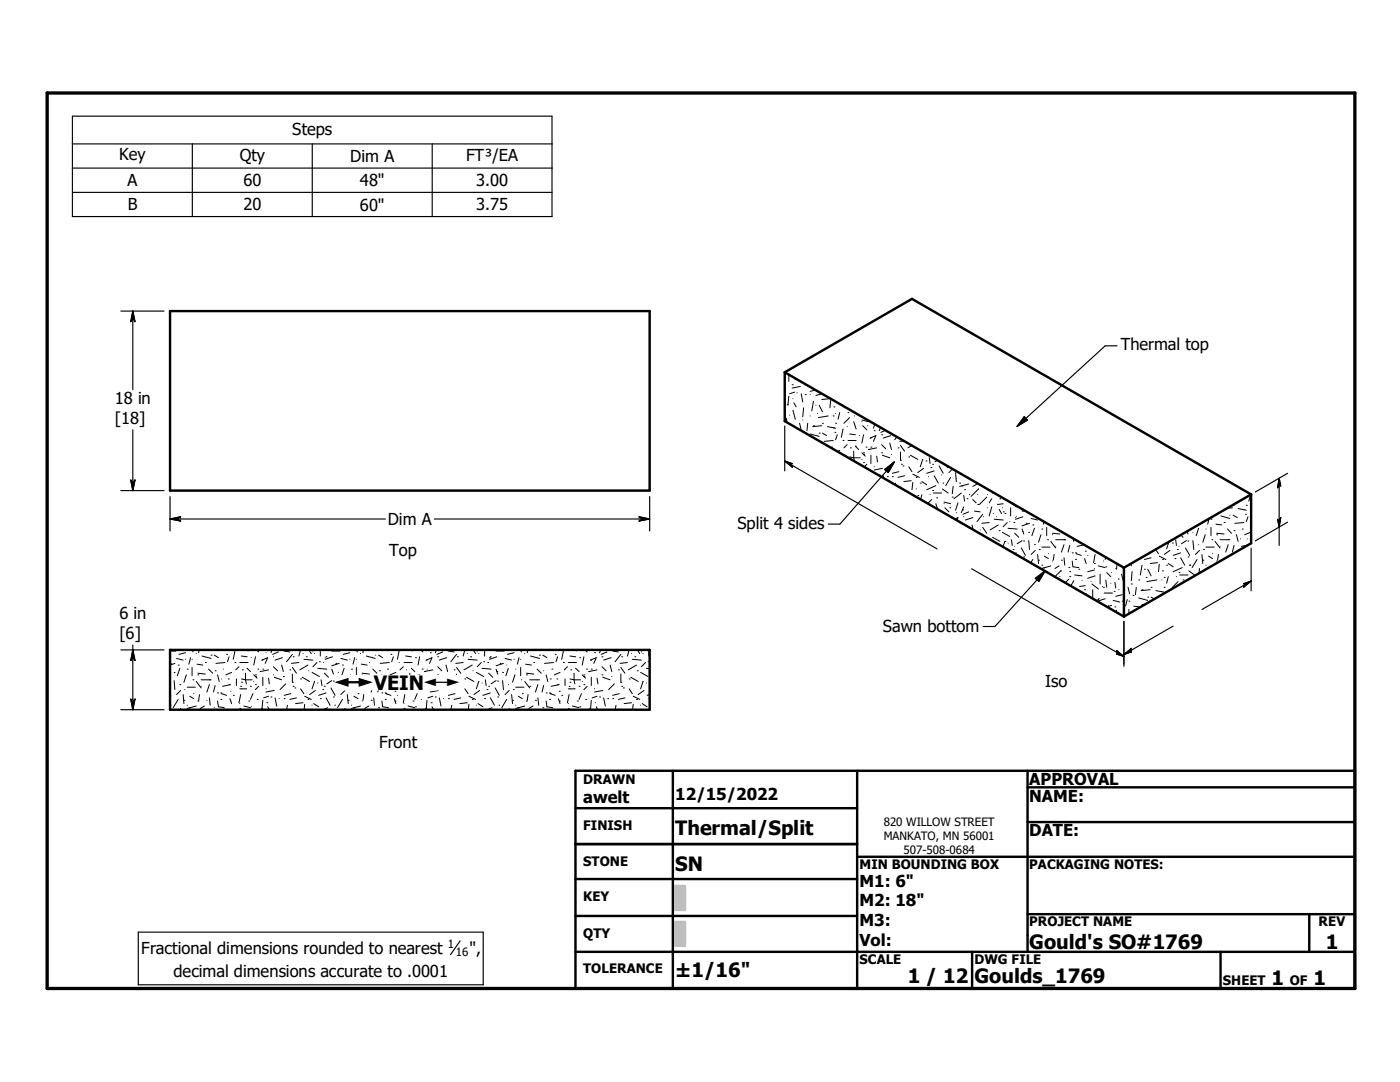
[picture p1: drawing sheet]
<svg xmlns="http://www.w3.org/2000/svg" width="279mm" height="216mm" viewBox="0 0 279 216" stroke-linecap="round" stroke-linejoin="round" font-family="sans-serif">
<g fill="none" stroke="#000" stroke-width=".48">
<path d="M33.9 62.1h95.8v35.8h-95.8zM156.6 74.3v9.7l67.7 39M156.6 74.3l67.7 39M156.6 74.3l25.4-14.7 67.7 39.1M249.7 98.7v9.7l-25.4 14.6M249.7 98.7l-25.4 14.6M224.3 113.3v9.7M33.9 129.7h95.8v11.9h-95.8zM114.8 153.8h155.6v43.4h-155.6zM134.3 153.8v43.4M171.1 153.8v43.4M205.1 157.1h65.3"/>
<path d="M205.1 153.8v36.1M114.8 175.4h56.3M114.8 161.3h56.3M114.8 168.4h56.3M171.1 171h99.3M205.1 164h65.3M114.8 182.8h56.3M114.8 189.9h155.6M194 189.9v7.3M205.1 182.4h65.3M243.6 189.9v7.3M261.3 182.4v7.5"/>
</g>
<g fill="none" stroke="#000" stroke-width=".2">
<path d="M157.4 79.1l-.1 1.8M157.4 74.7v1.4M158.1 76.8h.1M158.2 79.5v.1M158.6 78.2l-1 .4M158.7 75.5v.3M159.1 78.4h.1M159.7 77.1l-1.6 .3M159.9 78.6l.3 1.6M160.7 78.7h.1M161 76.8l-.1 .2M161.7 78.7h.1"/>
<path d="M162.8 77.8l-1.1 .3M164.1 78.6l-1.3 .3M165.5 79.6l-1.5 .1M165.8 79.9l-.2 1.5M156.9 83.5l.1 .8M157.1 80.7h.1M157.6 82.8h.1M158.2 81.9l.5 1.8M158.4 80.4l.5 .8M159.6 84.5l.3 1.3M160.2 83.8h.1M160.4 81.4l-.2 1.7"/>
<path d="M160.5 86.1h.1M161.2 84.5l-.2 1.4M161.7 83h.1M161.7 86.6l1.8 .5M162.3 84.9h.1M162.3 80l-.3 2M162.8 80.9h.1M163.2 82.5h.1M163.5 86.4h.1M163.5 80.9l.6 1.3M164 84.9l-1.8 .2M164.1 84.5h.1"/>
<path d="M164.1 86.4l.9 .5M165.1 85.1l1.7 .4M165.3 83l-2 .3M166 89.2h.1M166.3 83h.1M166.3 87.9l-1.8 .2M166.3 85.4h.1M166.4 81.2h.1M166.6 86.3h.1M166.8 84.5h.1M166.8 82.5h.1M167.1 86.8l-.3 .9"/>
<path d="M167.6 82.3l-.4 1.4M167.6 89.9l-.5 .2M168.2 87.9h.1M168.2 85.6l-.3 1.7M168.8 81.3l-.2 .1M169.1 85.1h.1M169.1 88.7l-.7 .7M169.2 82.3h.1M169.2 87.9h1.7M169.6 86.6l1.1 .2M169.6 83.3l-1.2 1.2M169.6 91.2l.8 .1"/>
<path d="M169.7 89.4h.1M169.9 82h.1M170.4 84.1l.5 1.5M170.4 90v1.3M170.4 91.3l.1 .7M170.4 91.3h1.3M170.5 83h.1M170.7 89h.1M170.7 89l.7 .7M171.5 86.9h.1M172 84.1h.1M172 83.8l1.3 .3"/>
<path d="M172 90.4l.7 .6M172 91.7h.1M172.2 84.9l.8 .9M172.3 90.4h.1M172.3 90.7h.1M172.3 92.3h.1M172.3 86.8l-.3 1.6M172.8 89.2h.1M173 92.6l-.5 .5M173.1 84.9h.1M173.3 89.7h.1M173.7 87.4h.1"/>
<path d="M173.7 87.4l1.1-.5-.5 1.2M173.8 89.2h.1M173.8 90.8v1.7M174.5 85.9h.1M174.5 93.1h.1M174.6 84.6l-.3 .9M175 91l.1 1.2M175 89.4l-1.7 .3M175.5 94.8h.1M175.7 85.4h.1M175.7 85.3l-.2 .6M175.9 86.8h.1"/>
<path d="M175.9 90.4h.1M175.9 88.7l.9 .8M176.1 90.8l1.5 .5M176.1 93.5l-1.6 .3M176.3 94.9l.1 .5M176.7 85.9l-.9 .4M177.1 95.1h.1M177.6 88.4l.3 1.3M177.8 86.9l-1.5 .5M177.9 90.7h.1M178.1 95.1h.1M178.4 92.2l-1.1 1.1"/>
<path d="M178.7 96.4v.3M179 87.2l-.4 .5M179.2 89.4h.1M179.4 94.1l-1.3 .3M179.7 91.8h.1M179.7 88.9l.8 1.1M179.7 90.2v1.6M179.9 92.6h.1M179.9 97.2l.1 .3M180.2 93h.1M180.4 88l-.8 .1M180.5 94.9l-1.3 .4"/>
<path d="M181.4 91.2h.1M181.4 93.1l.6 1M181.7 90.8l1.5 .9M181.8 95.9l-1.4 .2M182 88.9l-.8 .5M182.2 96.2l-.2 1.5M182.2 94.6l1.3 .7M182.8 95.3h.1M182.8 97.5v.1M183 89.5h.1M183.2 98.9h.1M183.7 96.4h.1"/>
<path d="M183.7 89.9l.7 .4M184 98.7l-.3 .9M184 96.1l1 .6M184.1 91.7h.1M184.1 91.7l-.4 1.4M184.3 93.5l-1.1 .8M184.8 92h.1M185.3 95.1h.1M185.5 91.3l.1 1.2M185.6 98.7h.1M185.8 93.3h.1M185.9 99.7l-.7 .8"/>
<path d="M186.1 97.9h.1M186.1 92.6h.1M186.3 98.4h1.6M186.4 94l-1.4 .4M186.4 94.9l.9 1.5M186.8 96.9l-1.8 .8M186.9 99.3h.1M187.1 91.8l-.5 .4M187.4 93l.8 1.4M187.9 94.8h.1M188.1 97.6l1.1 .8M188.2 96.4h.1"/>
<path d="M189 92.9l.1 .4M189.7 95.3l-1 1.6M190 99.2h.1M190.1 93.6l-.7 .7M190.2 97.1l-.2 1.4M190.7 94.3l.2 1.8M190.9 95.4h.1M191.5 96.4h.1M191.8 98.4l-1.4 1.1M191.9 97h.1M192.3 98.9l.2 1.1M192.5 97.7h.1"/>
<path d="M193 99.5h.1M193.3 96.6l-1.8 .5M193.5 98.7h.1M194.1 99.7l.7 .6M195 96.6l-.9 .5M195.1 98.7h.1M195.3 97.5l-1.5 1.5M196.9 99.2l-1.4 1.5M197.1 97.7h.1M197.1 98.7h.1M197.9 99.5l-.5 .8M198.1 98.4h.4"/>
<path d="M199.6 99.5h.1M249.5 98.7l-.3 1.3M186.8 100.5l.3 1.1M188.4 100.5h.1M188.4 100.2l1.3 .3M188.6 101.3l.8 .8M189.6 101.3h.1M190.5 103.6l.7-.3-.2 .5M190.9 102.3h.1M191.2 100.3l-.5 1.5M192.1 101.7h.1M192.3 101.1l-.5 1.2"/>
<path d="M192.4 103.1h-.1M193.3 102.1l-1.1 .5M194 104.8l.2 .9M194.1 103.3l-1.4 .5M194.5 102l1.1 .1M195.1 100.7h.1M195.6 105.7h.1M196.1 102.6l-1.1 1.5M196.1 105.2l.8 1.2M196.1 106.6v.2M196.3 103.1h.1M197.1 101.3h.1"/>
<path d="M197.4 104.3l-1.5 .1M197.7 107.5h.1M197.9 101.1l-.5 1.8M198.1 107.2l1.5 .8M198.2 102.5h.1M198.4 103.6l1.8 .2M198.9 103.1h.1M199.2 104.8l-1.6 .9M199.4 105.9h.1M199.4 101.7l.5 .8M200 106.2l1.5 .8M200 101.3h.1"/>
<path d="M200.2 102.1h.1M200.2 100.5l-1.1 .2M200.5 108h.1M200.5 102.5h.1M200.5 108l-.3 1.1M201 104.3l-.8 .8M201.2 108.4h.1M201.2 105.4l1.8 .2M201.5 104.1h.1M201.5 100.2l1.3 .9M201.7 101.3v1.6M201.8 107.7l.2 1.1"/>
<path d="M202.2 109.7h.1M202.4 104.3h.1M202.5 109h.1M202.5 106.4l.8 .8M202.7 103.3h.1M202.8 110.3l-.3 .1M202.8 103.1h.1M203.8 109.3l.8 1.5M204 107.9l-1 .6M204 102h.7M204 105.6l.3 1M204.1 103.1l-1.4 .5"/>
<path d="M204.2 106l-.1 .1M204.3 107.9h.1M204.3 111.1h.1M204.8 104.4h.1M205.3 106.2h.1M205.3 107.9l.2 1.8M205.5 104.4l-1.5 .5M205.8 103.5l1.3 .3M206.1 104.8h.1M206.1 111.6l-.4 .7M206.4 108.7h.1M206.4 105.4l-.5 1.5"/>
<path d="M206.6 109.8l-.8 .8M207.1 110.6l.2 1.8M207.3 111.8h.1M207.4 109.7h.1M207.7 106.7l-.4 1.5M207.9 112.8h.1M207.9 105.6h.1M207.9 109.2h1.6M208.3 113.3h.1M208.4 104.1l-.2 .5M208.4 111l.8 .5M208.9 114.1h.1"/>
<path d="M208.9 105.2v1.7M209.1 107.7h.1M209.2 110.5h.1M209.7 108l1 1.3M209.7 112.9l-1.8 .5M210 106.7h.1M210 106.4l1.5 .2M210.1 111.9l-.1 .1M210.4 110.6l-.2 1.2M210.7 107.7h2M210.7 109h.1M211.4 112.9l-.9 .5"/>
<path d="M211.5 115.1h.1M211.7 113.9h.1M211.7 113.9l-1.2 1.2M211.8 111.8h.1M212.3 107.7h.1M212.3 108.7l-.5 1.5M212.3 111.3l.2 1.5M213.3 113.3h.1M213.3 115.5l-.7 .8M213.5 115.1h.1M213.5 114.1h.1M213.5 108.8l-.3 1.4"/>
<path d="M214 110.3h.1M214 112l.1 1.1 1.2 .2M214.2 107.4l.1 .6M214.3 115.9l-.5 .8M214.5 114.7l1.4 .2M214.6 111.6h.1M214.6 110.3h.1M214.8 110.5l1 .3M215.3 113.6h.1M215.3 114.9h.1M215.8 118l.1 .2M215.9 115.9h.1"/>
<path d="M216.3 108.7h.1M216.4 108.7l-1.4 .3M216.4 117.7h.1M216.4 111.5l.4 .9M216.6 118.5h.1M216.6 110h.1M216.6 116.9l-1.1 .1M216.6 111.9v.1M217.1 110.8h.1M217.7 116h.1M217.9 116.5l1.3 1M218.1 117.7v1.6"/>
<path d="M218.4 112.4h.1M218.4 113.7l-1.3 .4M218.4 113.4h.1M218.6 114.9l-1.5 .5M218.6 110.6l-.4 1.7M219.1 119.6h.1M219.2 119.5h.1M219.2 112.9l1.3 .4M219.5 114.6v1.9M220 117h.1M220.2 117.2h.1M220.2 111.9v.1"/>
<path d="M220.4 118.3h1.6M220.5 119.5l-1.4 .5M220.7 113.1h.1M220.7 115.7l.2 1.5M220.7 111.2l-.2 .4M220.9 114.2l.8 .9M221.7 116.4h.1M221.8 114.2h.1M222.2 119.8l1.3 .3M222.3 118h.1M222.5 116.2l.2 1.1M222.7 113.4h.1"/>
<path d="M222.9 112.5l-.1 1.1M223.2 115.5h.1M223.3 117.7h.1M223.8 114.6l.5 1.8M224 120h.1M224 113.1l.5 .8M224 118.7l-1.3 .3M225 119.6l-.4 1.3M225.1 117.2l.3 1.3M225.3 120h.1M225.7 112.5l.1 .4M225.8 116.5h.1"/>
<path d="M225.9 114.1l-.1 1.8M226.1 118.8h.1M226.8 117.2l-.2 1.5M227.3 115.7h.1M227.3 119.3l1.8 .5M227.9 117.7h.1M227.9 112.8l-.3 1.9M228.4 113.6h.1M228.7 115.2h.1M229.1 119.1h.1M229.1 113.6l.6 1.3M229.5 117.7l-1.8 .2"/>
<path d="M229.7 117.2h.1M229.7 119.1l.7 .4M229.7 111.3l-1.3 .3M230.6 109.6l.6 .9M230.7 117.9l1.6 .3M230.9 115.7l-2 .3M231 112.3l-1.5 .1M231.3 112.6l-.1 1.5M231.3 111l1.4 .6M231.8 115.7h.1M231.9 118.1h.1M232 113.9h.1"/>
<path d="M232 111.6h.1M232.3 115.2h.1M232.3 117.2h.1M232.8 112.8h.1M233.2 115.1l-.4 1.3M233.2 112.4l.9 .7M233.3 108.1l-.5 1.4M233.5 109.8l-1.2 .8M234 108.4h.1M234.5 111.5h.1M234.6 107.7l.2 1.1M234.8 115.1h.1"/>
<path d="M235 109.7h.1M235.1 116l-1.1 1.2M235.3 114.2h.1M235.3 109h.1M235.4 114.7h1.7M235.6 110.3l-1.5 .5M235.6 111.3l.8 1.5M235.6 106.8l.5 .4M236 113.3l-1.9 .8M236.1 115.7h.1M236.6 109.3l.8 1.5M236.8 107.9l-1 .6"/>
<path d="M236.9 106v.1M236.9 106l.2 .6M237.1 107.9h.1M237.1 111.1h.1M237.3 113.9l1.1 .8M237.4 112.8h.1M238.1 107.9l.1 1.8M238.1 106.2h.1M238.9 111.6l-1 1.7M239.2 108.7h.1M239.2 105.4l-.5 1.5M239.4 113.4l-.1 1"/>
<path d="M239.4 109.8l-.8 .8M239.9 110.6l.1 1.8M240 111.8h.1M240.2 109.7h.1M240.5 106.7l-.5 1.5M240.7 112.8h.1M240.7 109.2h1.6M240.7 105.6h.1M241.1 113.3h.1M241.2 111l.8 .5M241.2 113.3l-.5 .1M241.3 103.5l-.3 1.1"/>
<path d="M241.7 103.6h.1M241.7 105.2v1.7M241.9 107.7h.1M242 110.5h.1M242.5 108l1 1.3M242.7 104.6l1.1 .2M242.8 106.7h.1M242.8 111.9v.1M242.8 106.4l1.5 .2M243.2 110.6l-.2 1.2M243.5 109h.1M243.5 107.7h1.9"/>
<path d="M243.6 102.9l1.8 .6M244.3 104.3h.1M245 105.6l.8 .8M245.1 108.7l-.5 1.5M245.4 102.8h.1M246 101.3l-1.1 .1M246.1 100.8h.1M246.1 102.8l.8 .5M246.3 105.9h.1M246.3 108.8l-.3 1.4M246.8 106.7l.3 1.3M247.1 101.5l1.6 .3"/>
<path d="M247.6 107.5h.1M247.9 105.6h.1M248.2 104.3l-1.8 .1M248.3 101.7h.1M248.6 102.6h.1M248.7 100.8h.1M248.9 107.5h.1M249.1 108.7h.1M249.1 103.1l-.4 1M249.1 108.7l-1.3 .3M249.5 106.2l-1.1 .5M33.9 138.5l.2 .2"/>
<path d="M33.9 129.9h1.2M34.2 132.4h.1M34.7 134.2h.1M34.7 135.8l.2 1.8M34.9 132.4l-1 .3M35.2 131.4l1.4 .3M35.6 132.7h.1M35.6 139.6l-1 1.6M35.9 136.6h.1M35.9 133.4l-.5 1.4M36 137.8l-.8 .8M36.6 138.6l.1 1.8"/>
<path d="M36.7 139.7h.1M36.9 137.6h.1M37 131.5v.1M37 130.2l-1.3 .4M37.2 134.7l-.5 1.4M37.4 133.5h.1M37.4 137.1h1.6M37.9 138.9l.8 .5M38 131.2l-.3 1.3M38.3 133.2v1.6M38.4 131.5l-.1 .1M38.4 129.7l.1 .4"/>
<path d="M38.5 135.6h.1M38.7 138.4h.1M39.2 136l.9 1.3M39.2 130.4h.1M39.3 132.5l1.2 .2M39.5 139.9h.1M39.5 134.7h.1M39.5 134.3l1.5 .2M39.7 129.7v.5M39.8 138.6l-.1 1.1M40.1 136.9h.1M40.1 135.6h2"/>
<path d="M40.3 130.9l1.8 .5M41 132.2h.1M41.3 139.7h.1M41.6 133.5l.9 .8M41.8 135.6h.1M41.8 136.6l-.5 1.5M41.8 139.3l.1 1.4M42.1 130.7h.1M42.8 130.7l.8 .5M42.9 133.8h.1M42.9 136.8l-.3 1.3M43.4 138.3h.1"/>
<path d="M43.4 134.7l.4 1.3M43.4 139.9l.2 1.1 1.1 .2M44.1 139.6h.1M44.1 138.3h.1M44.2 135.5h.1M44.2 138.4h.1M44.2 138.4l1 .3M44.6 133.5h.1M44.9 132.2l-1.8 .2M45 129.7l.4 .1M45.2 130.6h.1M45.6 135.5h.1"/>
<path d="M45.7 136.6h.1M45.7 131.1l-.3 .9M45.9 139.4l.3 1M46 136.6l-1.6 .3M46 139.9h.1M46 137.9h.1M46.2 134.2l-1.1 .5M46.6 138.7h.1M46.9 132.2h.1M46.9 129.9l-.3 1.7M47.2 135.5v1.3M47.7 133l-.7 .7"/>
<path d="M47.8 132.2h1.7M48 136.9h.1M48 138.6l-.3 1.6M48.2 136.1h.1M48.2 130.9l1.1 .2M48.2 137.4v.1M48.2 135.5l.8 .1M48.4 133.7h.1M49 135.6h1.3M49 134.3v1.3M49 135.6l.2 .9M49.2 137.4l-1.4 .1"/>
<path d="M49.3 133.3v.1M49.3 133.4l.7 .6M49.4 129.7l.1 .2M49.7 139.9h.1M50 136.9h.1M50.1 131.2h.1M50.5 138.4l-.5 1.2M50.6 136h.1M50.6 134.7l.7 .6M51 134.7h.1M51 135h.1M51 136.6h.1"/>
<path d="M51 131.1l-.4 1.6M51.2 129.7l.4 .4M51.3 139.6h.1M51.5 133.5h.1M51.6 136.9l-.6 .7M52.3 131.7h.1M52.3 131.7l1.1-.5-.5 1.2M52.5 133.5h.1M52.5 139.7l-.2 1.8M52.5 135.1v1.7M53 129.7l-.1 .1M53.1 130.2h.1"/>
<path d="M53.1 137.4v.1M53.6 133.7l-1.6 .3M53.6 135.3l.1 1.2M53.6 138.9l-1 .4M54.1 139.1h.1M54.3 129.7l-.2 .5M54.6 134.7h.1M54.6 131.1h.1M54.6 133l.8 .8M54.7 135.1l1.5 .5M54.7 137.8l-1.6 .3M54.9 139.3l.3 1.6"/>
<path d="M55.6 130.1l-1.2 .5M55.7 139.4h.1M56.2 132.7l.3 1.3M56.4 131.2l-1.5 .5M56.5 135h.1M56.7 139.4h.1M56.7 129.9l1.1 .2M57 136.5l-1.1 1.1M57.8 133.7h.1M58 138.4l-1.3 .3M58.4 136.1h.1M58.4 130.6l-1.2 1.4"/>
<path d="M58.4 133.2l.8 1.1M58.4 134.5v1.6M58.5 131.1h.1M58.5 136.9h.1M58.8 137.3h.1M59.2 139.3l-1.4 .3M59.7 132.2l-1.5 .2M60 135.5h.1M60 129.7l-.3 1.2M60 137.5l.6 .9M60.3 135.1l1.5 .9M60.5 130.4h.1"/>
<path d="M60.6 131.6l1.8 .1M60.8 138.9l1.3 .7M61.1 131.1h.1M61.5 139.6h.1M61.5 132.7l-1.7 1M61.6 133.8h.1M61.7 129.7l.4 .7M62.3 134.2l1.4 .8M62.4 130.1h.1M62.8 130.4h.1M62.8 136h.1M62.8 136l-.5 1.5"/>
<path d="M62.9 137.8l-1.1 .8M63.3 132.2l-.9 .8M63.4 133.4l1.8 .1M63.4 136.3h.1M63.7 132h.1M63.9 139.4h.1M63.9 129.7v1.2M64.1 135.6l.2 1.2M64.4 137.6h.1M64.6 132.2h.1M64.7 136.9h.1M64.7 134.3l.9 .8"/>
<path d="M64.9 131.2h.1M65.1 131.1h.1M65.1 138.3l-1.5 .4M65.1 139.3l.8 1.4M66 137.3l.9 1.4M66.2 135.8l-1 .7M66.2 129.9h1.6M66.2 133.5l.3 1M66.4 134h.1M66.4 131.1l-1.5 .5M66.5 135.9h.1M66.5 139.1h.1"/>
<path d="M67 132.4h.1M67.5 135.8l.2 1.8M67.5 134.2h.1M67.7 132.4l-1.5 .5M68 131.4l1.3 .3M68.3 132.7h.1M68.3 139.6l-.9 1.6M68.7 136.6h.1M68.7 133.4l-.5 1.4M68.8 137.8l-.8 .8M69.3 138.6l.2 1.8M69.5 139.7h.1"/>
<path d="M69.6 137.6h.1M69.8 131.5v.1M69.8 130.2l-1.3 .4M70 134.7l-.5 1.4M70.2 133.5h.1M70.2 137.1h1.6M70.6 138.9l.9 .5M70.8 131.2l-.3 1.3M71.1 131.5v.1M71.1 133.2v1.6M71.2 129.7l.1 .4M71.3 135.6h.1"/>
<path d="M71.5 138.4h.1M71.9 136l1 1.3M72 130.4h-.1M72.1 132.5l1.2 .2M72.3 139.9h.1M72.3 134.7h.1M72.3 134.3l1.4 .2M72.5 129.7l-.1 .5M72.6 138.6l-.2 1.1M72.9 136.9h.1M72.9 135.6h2M73.1 130.9l1.8 .5"/>
<path d="M73.7 132.2h.1M74.1 139.7h.1M74.4 133.5l.8 .8M74.6 135.6h.1M74.6 136.6l-.5 1.5M74.6 139.3l.1 1.4M74.9 130.7h.1M75.5 130.7l.9 .5M75.7 133.8h.1M75.7 136.8l-.3 1.3M76.2 138.3h.1M76.2 134.7l.3 1.3"/>
<path d="M76.2 139.9l.2 1.1 1.1 .2M76.9 139.6h.1M76.9 138.3h.1M77 135.5h.1M77 138.4h.1M77 138.4l1 .3M77.4 133.5h.1M77.7 132.2l-1.8 .2M77.8 129.7l.4 .1M78 130.6h.1M78.3 135.5h.1M78.5 136.6h.1"/>
<path d="M78.5 131.1l-.3 .9M78.7 139.4l.3 1M78.8 139.9h.1M78.8 137.9h.1M78.8 136.6l-1.6 .3M79 134.2l-1.2 .5M79.3 138.7h.1M79.6 132.2h.1M79.6 129.9l-.3 1.7M80 135.5v1.3M80.5 133l-.7 .7M80.6 132.2h1.7"/>
<path d="M80.8 136.9h.1M80.8 138.6l-.3 1.6M81 136.1h.1M81 130.9l1.1 .2M81 137.4v.1M81 135.5l.8 .1M81.1 133.7h.1M81.8 135.6h1.3M81.8 134.3v1.3M81.8 135.6l.2 .9M82 137.4l-1.4 .1M82.1 133.3v.1"/>
<path d="M82.1 133.4l.7 .6M82.2 129.7l.1 .2M82.4 139.9h.1M82.8 136.9h.1M82.9 131.2h.1M83.3 138.4l-.5 1.2M83.4 136h.1M83.4 134.7l.7 .6M83.7 136.6h.1M83.7 131.1l-.3 1.6M83.7 134.7h.1M83.7 135h.1"/>
<path d="M84 129.7l.4 .4M84.1 139.6h.1M84.2 133.5h.1M84.4 136.9l-.7 .7M84.7 134h.1M85.1 131.7h.1M85.1 131.7l1.1-.5-.5 1.2M85.2 133.5h.1M85.2 139.7l-.1 1.8M85.2 135.1v1.7M85.7 129.7v.1M85.9 130.2h.1"/>
<path d="M85.9 137.4v.1M86.4 135.3l.1 1.2M86.4 138.9l-1 .4M86.4 133.7l-1.7 .3M86.9 139.1h.1M87.1 129.7l-.2 .5M87.4 131.1h.1M87.4 134.7h.1M87.4 133l.8 .8M87.5 135.1l1.5 .5M87.5 137.8l-1.6 .3M87.7 139.3l.3 1.6"/>
<path d="M88.3 130.1l-1.1 .5M88.5 139.4h.1M89 132.7l.3 1.3M89.2 131.2l-1.5 .5M89.3 135h.1M89.5 139.4h.1M89.5 129.9l1.1 .2M89.8 136.5l-1.1 1.1M90.6 133.7h.1M90.8 138.4l-1.3 .3M91.1 130.6l-1.1 1.4M91.1 133.2l.9 1.1"/>
<path d="M91.1 134.5v1.6M91.3 131.1h.1M91.3 136.9h.1M91.6 137.3h.1M92 139.3l-1.4 .3M92.4 132.2l-1.4 .2M92.8 135.5h.1M92.8 129.7l-.4 1.2M92.8 137.5l.6 .9M93.1 135.1l1.5 .9M93.3 130.4h.1M93.4 131.6l1.8 .1"/>
<path d="M93.6 138.9l1.3 .7M93.9 131.1h.1M94.2 139.6h.1M94.2 132.7l-1.6 1M94.4 133.8h.1M94.4 129.7l.5 .7M95.1 134.2l1.4 .8M95.2 130.1h.1M95.5 136l-.4 1.5M95.6 136h-.1M95.6 130.4h-.1M95.7 137.8l-1.1 .8"/>
<path d="M96 132.2l-.8 .8M96.2 136.3h.1M96.2 133.4l1.8 .1M96.5 132h.1M96.7 139.4h.1M96.7 129.7v1.2M96.9 135.6l.1 1.2M97.2 137.6h.1M97.3 132.2h.1M97.5 136.9h.1M97.5 134.3l.8 .8M97.7 131.2h.1"/>
<path d="M97.9 131.1h.1M97.9 138.3l-1.5 .4M97.9 139.3l.8 1.4M98.8 137.3l.8 1.4M99 135.8l-1 .7M99 129.9h1.6M99 133.5l.3 1M99.2 134h.1M99.2 131.1l-1.5 .5M99.3 135.9h.1M99.3 139.1h.1M99.8 132.4h.1"/>
<path d="M100.3 134.2h.1M100.3 135.8l.2 1.8M100.5 132.4l-1.5 .5M100.8 131.4l1.3 .3M101.1 139.6l-1 1.6M101.1 132.7h.1M101.4 136.6h.1M101.4 133.4l-.4 1.4M101.6 137.8l-.8 .8M102.1 138.6l.2 1.8M102.3 139.7h.1M102.4 137.6h.1"/>
<path d="M102.6 130.2l-1.3 .4M102.6 131.5v.1M102.8 134.7l-.5 1.4M102.9 137.1h1.7M102.9 133.5h.1M103.4 138.9l.8 .5M103.6 131.2l-.4 1.3M103.9 131.5v.1M103.9 133.2v1.6M104 129.7l.1 .4M104.1 135.6h.1M104.2 138.4h.1"/>
<path d="M104.7 136l1 1.3M104.7 130.4h.1M104.9 132.5l1.1 .2M105.1 139.9h.1M105.1 134.7h.1M105.1 134.3l1.4 .2M105.3 129.7l-.1 .5M105.4 138.6l-.2 1.1M105.7 136.9h.1M105.7 135.6h2M105.9 130.9l1.8 .5M106.5 132.2h.1"/>
<path d="M106.9 139.7h.1M107.2 133.5l.8 .8M107.3 136.6l-.4 1.5M107.3 139.3l.2 1.4M107.7 130.7h.1M108.3 130.7l.9 .5M108.5 136.8l-.3 1.3M108.5 133.8h.1M109 138.3h.1M109 134.7l.3 1.3M109 139.9l.2 1.1 1.1 .2M109.7 139.6h.1"/>
<path d="M109.7 138.3h.1M109.8 135.5h.1M109.8 138.4h.1M109.8 138.4l1 .3M110.1 133.5h.1M110.5 132.2l-1.8 .2M110.5 129.7l.5 .1M110.8 130.6h.1M111.1 135.5h.1M111.3 136.6h.1M111.3 131.1l-.3 .9M111.4 139.4l.4 1"/>
<path d="M111.6 139.9h.1M111.6 137.9h.1M111.6 136.6l-1.6 .3M111.8 134.2l-1.2 .5M112.1 138.7h.1M112.4 132.2h.1M112.4 129.9l-.3 1.7M112.8 135.5v1.3M113.2 133l-.6 .7M113.4 132.2h1.7M113.6 136.9h.1M113.6 138.6l-.4 1.6"/>
<path d="M113.8 136.1h.1M113.8 130.9l1.1 .2M113.8 137.4v.1M113.8 135.5l.8 .1M113.9 133.7h.1M114.6 135.6h1.3M114.6 134.3v1.3M114.6 135.6l.1 .9M114.7 137.4l-1.3 .1M114.9 133.3v.1M114.9 133.4l.7 .6M115 129.7l.1 .2"/>
<path d="M115.2 139.9h.1M115.6 136.9h.1M115.7 131.2h.1M116 138.4l-.4 1.2M116.2 134.7l.7 .6M116.2 136h.1M116.5 134.7h.1M116.5 135h.1M116.5 136.6h.1M116.5 131.1l-.3 1.6M116.8 129.7l.4 .4M116.9 139.6h.1"/>
<path d="M117 133.5h.1M117.2 136.9l-.7 .7M117.5 134h.1M117.9 131.7h.1M117.9 131.7l1.1-.5-.5 1.2M118 133.5h.1M118 139.7l-.1 1.8M118 135.1v1.7M118.5 129.7v.1M118.7 130.2h.1M118.7 137.4v.1M119.1 135.3l.2 1.2"/>
<path d="M119.1 138.9l-.9 .4M119.1 133.7l-1.6 .3M119.7 139.1h.1M119.9 129.7l-.2 .5M120.1 131.1h.1M120.1 134.7h.1M120.1 133l.9 .8M120.3 135.1l1.5 .5M120.3 137.8l-1.6 .3M120.5 139.3l.3 1.6M121.1 130.1l-1.1 .5M121.3 139.4h.1"/>
<path d="M121.8 132.7l.3 1.3M121.9 131.2l-1.4 .5M122.1 135h.1M122.3 139.4h.1M122.3 129.9l1.1 .2M122.6 136.5l-1.1 1.1M123.4 133.7h.1M123.6 138.4l-1.3 .3M123.9 136.1h.1M123.9 130.6l-1.1 1.4M123.9 133.2l.8 1.1M123.9 134.5v1.6"/>
<path d="M124.1 131.1h.1M124.1 136.9h.1M124.4 137.3h.1M124.7 139.3l-1.3 .3M125.2 132.2l-1.4 .2M125.6 135.5h.1M125.6 129.7l-.4 1.2M125.6 137.5l.6 .9M125.9 135.1l1.5 .9M126 130.4h.1M126.2 131.6l1.8 .1M126.4 138.9l1.3 .7"/>
<path d="M126.7 131.1h.1M127 139.6h.1M127 132.7l-1.6 1M127.2 133.8h.1M127.2 129.7l.5 .7M127.8 134.2l1.5 .8M128 130.1h.1M128.3 130.4h.1M128.3 136h.1M128.3 136l-.5 1.5M128.5 137.8l-1.1 .8M128.8 132.2l-.8 .8"/>
<path d="M129 136.3h.1M129 133.4h.7M129.3 132h.1M129.5 139.4h.1M129.5 129.7v1.2M129.7 138.6l-.6 .1M221.2 120.8h.1M221.8 120.8l-.9 .3M222.5 121.1h.1M222.8 121.8l-.1 .3M224.3 121.9h.1M225.3 121.6v.9"/>
<path d="M226.3 120.9l1.1 .2M227.9 120.6h.1M34.1 140.7h.1M36 141.4v.2M37.4 140.7h.1M37.8 141.3h.1M39.2 140.9l-1.8 .5M40.8 140.9l-.8 .5M42.8 141.2h.1M44.7 141.5h.1M47.8 141.4h.1M47.8 140.4h.1"/>
<path d="M48.7 140.9l1.3 .3M50.1 141h.1M52.1 141.4h.1M53.3 140.2h.1M53.4 141l.4 .6M57.4 140.7l-.2 .9M57.8 141.5h.1M58.5 141.5l.1 .1M60.5 140.2l-1.5 .2M60.8 140.5l-.1 1.1M62.3 140.7h.1M62.6 140.4l1 .6"/>
<path d="M65.4 141.2l-.9 .4M66.9 140.7h.1M68.8 141.4v.2M70.2 140.7h.1M70.6 141.3h.1M71.9 140.9l-1.7 .5M73.6 140.9l-.8 .5M75.5 141.2h.1M77.5 141.5h.1M80.6 141.4h.1M80.6 140.4h.1M81.4 140.9l1.4 .3"/>
<path d="M82.9 141h.1M84.9 141.4h.1M86.1 140.2h.1M86.2 141l.4 .6M90.1 140.7l-.1 .9M90.6 141.5h.1M91.3 141.5v.1M93.3 140.2l-1.5 .2M93.6 140.5l-.1 1.1M95.1 140.7h.1M95.4 140.4l1 .6M98.2 141.2l-.9 .4"/>
<path d="M99.7 140.7h-.1M101.6 141.4v.2M102.9 140.7h.1M103.4 141.3h.1M104.7 140.9l-1.8 .5M106.4 140.9l-.9 .5M108.3 141.2h.1M110.3 141.5h.1M113.4 141.4h.1M113.4 140.4h.1M114.2 140.9l1.4 .3M115.7 141h.1"/>
<path d="M117.7 141.4h.1M118.8 140.2h.1M119 141l.3 .6M122.9 140.7l-.1 .9M123.4 141.5h.1M124.1 141.5v.1M126 140.2l-1.4 .2M126.4 140.5l-.2 1.1M127.8 140.7h.1M128.2 140.4l.9 .6"/>
</g>
<path d="M9.4 18.6h261v178.6h-261z" fill="none" stroke="#000" stroke-width=".66"/>
<g fill="#c0c0c0" stroke="#c0c0c0" stroke-width=".48">
<path d="M134.8 184h1.9v4.7z"/>
<path d="M134.8 184l1.9 4.7h-1.9z"/>
<path d="M134.8 176.8h1.9v4.8z"/>
<path d="M134.8 176.8l1.9 4.8h-1.9z"/>
</g>
<g fill="none" stroke="#000" stroke-width=".23">
<path d="M14.4 23.2h95.8v20h-95.8zM14.4 28.7h95.8M14.4 33.5h95.8M14.4 38.4h95.8M38.4 28.7v14.5M62.3 28.7v14.5M86.3 28.7v14.5M24.1 62.1h8.6M26.5 63.4h.1M26.5 62.1v15.6M26.5 62.1l.4 2.1-.4-.8M26.5 62.1l-.4 2.1 .4-.8"/>
<path d="M222.9 69h-2.3l-17.6 16.1M24.1 97.9h8.6M26.5 96.5h.1M26.5 85.8v12.1M26.5 96.5l-.4-.7 .4 2.1M26.5 96.5l.4-.7-.4 2.1M33.9 99.1v6.8M129.7 99.1v6.8M156.6 92l30.4 17.5M156.6 92l1.5 .5-.5 .1M156.6 92l1.5 1.2-.5-.6M156.6 85v9"/>
<path d="M157.6 92.6h.1M176.6 93.7l1.9-1.5-1.2 2.1zM178.5 92.2l-10.9 12.4h-2.3M204.4 83.1l.6 .7-2 1.3zM255.3 96.6h.1M255.3 95.4v13.4M255.3 95.4l.3 1.6-.3-.4M255.3 95.4l-.3 1.9 .3-.7M257 94.4l-6.5 3.8M33.9 103.6h43M33.9 103.6l2.1-.5-.7 .5M33.9 103.6l2.1 .4-.7-.4"/>
<path d="M35.3 103.6h.1M86.7 103.6h43M128.3 103.6h.1M128.3 103.6l-.8 .4 2.2-.4M128.3 103.6l-.8-.5 2.2 .5M193.9 113.5l30.4 17.5M206.6 115.4l2-1.5-1.3 2.1zM208.6 113.9l-10 11.1h-2.4M248.7 116.5h.1M249.7 115.9l-9.8 5.7M249.7 115.9l-1.5 1.3 .5-.7M249.7 115.9l-1.5 .6h.5"/>
<path d="M249.7 109.4v8.5M255 103.6l.3 .5 .3-.8-.3 1.9zM255.3 104.1h.1M257 104.2l-6.5 3.7M24.1 129.7h8.6M26.5 131.1h.1M26.5 128.7v12.9M26.5 129.7l.4 2.1-.4-.7-.4 .7zM223.3 130.4h.1M223.3 130.4l-.5 .1 1.5 .5M223.3 130.4l-.5-.6 1.5 1.2M224.3 124v9"/>
<path d="M225.3 130h.1M225.3 130l.5-.6-1.5 1.2M225.3 130l.5 .1-1.5 .5M234.1 124.9l-9.8 5.7M24.1 141.6h8.6M26.5 140.2h.1M26.5 140.2l-.4-.7 .4 2.1M26.5 140.2l.4-.7-.4 2.1M27.6 186h68.8v10.5h-68.8zM91.8 187.7l-1.9 2.8"/>
</g>
<g fill="#000" stroke="#000" stroke-width=".23">
<path d="M26.5 62.1l.4 2.1-.4-.8zM26.5 62.1v1.3l-.4 .8zM26.5 63.4l-.4 .8zM26.1 95.8l.4 .7v1.4zM26.9 95.8l-.4 2.1v-1.4zM26.9 95.8l-.4 .7zM156.6 92l1.5 .5-.5 .1zM156.6 92l1 .6 .5 .6zM157.6 92.6l.5 .6zM176.6 93.7l1.9-1.5-1.2 2.1zM204.4 83.1l.6 .7-2 1.3zM255.3 95.4l.3 1.6-.3-.4z"/>
<path d="M255.3 95.4v1.2l-.3 .7zM255.3 96.6l-.3 .7zM33.9 103.6l2.1-.5-.7 .5zM33.9 103.6h1.4l.7 .4zM35.3 103.6l.7 .4zM127.5 104l.8-.4h1.4zM127.5 103.1l2.2 .5h-1.4zM127.5 103.1l.8 .5zM206.6 115.4l2-1.5-1.3 2.1zM248.7 116.5l1-.6-1.5 1.3zM248.2 116.5l1.5-.6-1 .6zM248.2 116.5h.5z"/>
<path d="M255 103.6l.3 .5v1.1zM255.6 103.3l-.3 1.9v-1.1zM255.6 103.3l-.3 .8zM26.5 129.7l.4 2.1-.4-.7zM26.5 129.7v1.4l-.4 .7zM26.5 131.1l-.4 .7zM222.8 130.5l.5-.1 1 .6zM222.8 129.8l1.5 1.2-1-.6zM222.8 129.8l.5 .6zM224.3 130.6l1.5-1.2-.5 .6zM224.3 130.6l1-.6 .5 .1zM225.3 130l.5 .1z"/>
<path d="M26.1 139.5l.4 .7v1.4zM26.9 139.5l-.4 2.1v-1.4zM26.9 139.5l-.4 .7z"/>
</g>
<g fill="#fff" stroke="#fff" stroke-width=".23">
<path d="M67.1 134.8h25.1v2.9z"/>
<path d="M67.1 134.8l25.1 2.9h-25.1z"/>
<path d="M178.6 182.1h20.1v7.2z"/>
<path d="M178.6 182.1l20.1 7.2h-20.1z"/>
</g>
<g font-size="3.9">
<text x="74.6" y="137.7">VEIN</text>
<text x="134.7" y="166.7">Thermal/Split</text>
<text x="134.7" y="173.7">SN</text>
<text x="205.4" y="189.4">Gould's SO#1769</text>
<text x="264.6" y="189.3">1</text>
<text x="134.7" y="194.9">±1/16&quot;</text>
<text x="181.1" y="196.1">1 / 12</text>
<text x="194.5" y="196.1">Goulds_1769</text>
<text x="253.8" y="196.6">1</text>
<text x="262.1" y="196.6">1</text>
</g>
<g font-size="3.3">
<text x="58.3" y="26.9">Steps</text>
<text x="23.8" y="32">Key</text>
<text x="47.8" y="32">Qty</text>
<text x="69.9" y="32.3">Dim A</text>
<text x="93" y="32.1">FT³/EA</text>
<text x="25.4" y="37.2">A</text>
<text x="25.5" y="42">B</text>
<text x="48.6" y="37.2">60</text>
<text x="48.6" y="42">20</text>
<text x="71.8" y="37.2">48&quot;</text>
<text x="95" y="37.2">3.00</text>
<text x="95" y="42">3.75</text>
<text x="71.8" y="42">60&quot;</text>
<text x="223.7" y="69.9">Thermal top</text>
<text x="22.9" y="80.6">18 in</text>
<text x="22.9" y="84.7">[18]</text>
<text x="77.4" y="104.7">Dim A</text>
<text x="147.2" y="105.5">Split 4 sides</text>
<text x="77.7" y="110.9">Top</text>
<text x="23.8" y="123.6">6 in</text>
<text x="23.8" y="127.6">[6]</text>
<text x="176.2" y="126.2">Sawn bottom</text>
<text x="208.6" y="137">Iso</text>
<text x="75.7" y="149.2">Front</text>
<text x="116.4" y="160.2">awelt</text>
<text x="134.7" y="159.7">12/15/2022</text>
<text x="205.4" y="156.7">APPROVAL</text>
<text x="205.4" y="159.9">NAME:</text>
<text x="205.4" y="166.9">DATE:</text>
<text x="171.5" y="176.9">M1: 6&quot;</text>
<text x="171.5" y="180.8">M2: 18&quot;</text>
<text x="171.5" y="184.8">M3: 48&quot;</text>
<text x="28.2" y="190.3">Fractional dimensions rounded to nearest</text>
<text x="93.7" y="190.3">&quot;,</text>
<text x="171.5" y="188.7">Vol: 3 ft³</text>
<text x="34.6" y="195">decimal dimensions accurate to .0001</text>
</g>
<g font-size="3.1">
<text x="67.1" y="137.7">#</text>
<text x="84.6" y="137.7">#</text>
</g>
<g font-size="2.6">
<text x="116.4" y="156.4">DRAWN</text>
<text x="116.4" y="165.6">FINISH</text>
<text x="116.4" y="172.8">STONE</text>
<text x="171.5" y="173.4">MIN BOUNDING BOX</text>
<text x="205.4" y="173.4">PACKAGING NOTES:</text>
<text x="116.4" y="179.9">KEY</text>
<text x="205.4" y="184.8">PROJECT NAME</text>
<text x="263.1" y="184.8">REV</text>
<text x="116.4" y="187.1">QTY</text>
<text x="116.4" y="194.2">TOLERANCE</text>
<text x="171.5" y="192.4">SCALE</text>
<text x="194.5" y="192.4">DWG FILE</text>
<text x="244.1" y="196.6">SHEET</text>
<text x="257.4" y="196.6">OF</text>
</g>
<g font-size="2.3">
<text x="176.4" y="164.8">820 WILLOW STREET</text>
<text x="176.4" y="167.6">MANKATO, MN 56001</text>
<text x="180.3" y="170.3">507-508-0684</text>
<text x="89.4" y="189.1">1</text>
<text x="91" y="190.8">16</text>
</g>
</svg>
